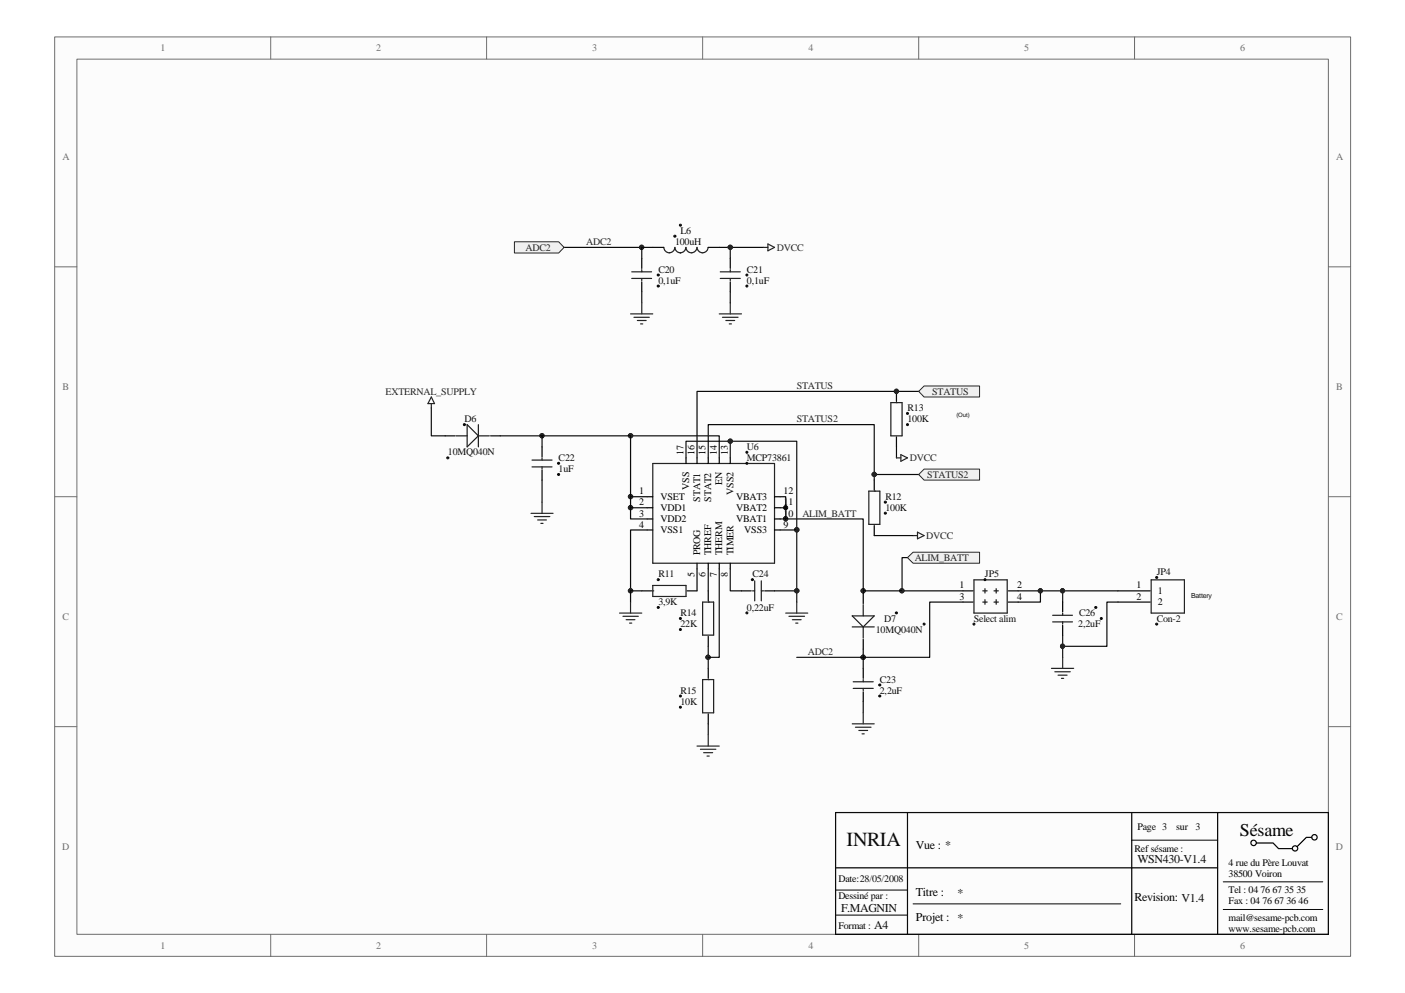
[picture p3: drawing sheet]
<svg xmlns="http://www.w3.org/2000/svg" width="297mm" height="210mm" viewBox="0 0 297 210" stroke-linecap="round" stroke-linejoin="round" font-family="sans-serif">
<path d="M11.6 7.8h273.9v194.4h-273.9z" fill="#fcfcfc"/>
<path d="M11.6 7.8h273.9v194.4h-273.9z" fill="none" stroke="#6e6e6e" stroke-width=".21"/>
<path d="M16.3 12.5h264.5v185h-264.5z" fill="#fcfcfc"/>
<g fill="none" stroke="#6e6e6e" stroke-width=".21">
<path d="M16.3 12.5h264.5v185h-264.5zM57.2 7.8v4.7M102.9 7.8v4.7M148.5 7.8v4.7M194.2 7.8v4.7M239.9 7.8v4.7M11.6 56.4h4.7M280.8 56.4h4.7M11.6 105h4.7M280.8 105h4.7M11.6 153.6h4.7M280.8 153.6h4.7"/>
<path d="M57.2 197.5v4.7M102.9 197.5v4.7M148.5 197.5v4.7M194.2 197.5v4.7M239.9 197.5v4.7"/>
</g>
<g fill="#0e0e0e" stroke="#0e0e0e" stroke-width=".21">
<path d="M117.9 97.8h.3v.3h-.3z" fill-rule="evenodd"/>
<path d="M117.9 100.1h.3v.3h-.3z" fill-rule="evenodd"/>
<path d="M185.8 144.6h.4v.3h-.4z" fill-rule="evenodd"/>
<path d="M185.8 147h.4v.3h-.4z" fill-rule="evenodd"/>
<path d="M158.9 122.4h.3v.3h-.3z" fill-rule="evenodd"/>
<path d="M139 122.4h.3v.3h-.3z" fill-rule="evenodd"/>
<path d="M139 128.3h.3v.2h-.3z" fill-rule="evenodd"/>
<path d="M187 106h.3v.3h-.3z" fill-rule="evenodd"/>
<path d="M187 108.3h.3v.3h-.3z" fill-rule="evenodd"/>
<path d="M191.7 89.6h.3v.3h-.3z" fill-rule="evenodd"/>
<path d="M244.4 121.9h.3v.3h-.3z" fill-rule="evenodd"/>
<path d="M244.4 131.8h.3v.3h-.3z" fill-rule="evenodd"/>
<path d="M139 58h.3v.3h-.3z" fill-rule="evenodd"/>
<path d="M139 60.3h.3v.3h-.3z" fill-rule="evenodd"/>
<path d="M157.7 58h.4v.3h-.4z" fill-rule="evenodd"/>
<path d="M143.7 149.3h.3v.3h-.3z" fill-rule="evenodd"/>
<path d="M189.4 129.4h.3v.3h-.3z" fill-rule="evenodd"/>
<path d="M195.2 131.8h.3v.3h-.3z" fill-rule="evenodd"/>
<path d="M205.8 131.8h.3v.3h-.3z" fill-rule="evenodd"/>
<path d="M98 89.6h.3v.3h-.3z" fill-rule="evenodd"/>
<path d="M94.5 96.6h.3v.3h-.3z" fill-rule="evenodd"/>
<circle cx="114.6" cy="92.1" r=".44"/>
<circle cx="133.3" cy="124.9" r=".45"/>
<circle cx="133.3" cy="107.3" r=".45"/>
<circle cx="133.3" cy="105" r=".45"/>
<circle cx="133.3" cy="92.1" r=".46"/>
<circle cx="135.7" cy="52.3" r=".45"/>
<circle cx="149.7" cy="138.9" r=".45"/>
<circle cx="154.4" cy="93.3" r=".45"/>
<circle cx="154.4" cy="52.3" r=".45"/>
<circle cx="166.1" cy="109.7" r=".45"/>
<circle cx="168.5" cy="124.9" r=".45"/>
<circle cx="168.4" cy="112" r=".46"/>
<circle cx="182.5" cy="138.9" r=".44"/>
<circle cx="182.5" cy="124.9" r=".44"/>
<circle cx="184.8" cy="100.3" r=".45"/>
<circle cx="189.5" cy="82.7" r=".44"/>
<circle cx="190.7" cy="124.9" r=".45"/>
<circle cx="219.9" cy="124.9" r=".44"/>
<circle cx="224.6" cy="136.6" r=".45"/>
<circle cx="224.6" cy="124.9" r=".45"/>
<circle cx="157.9" cy="129.6" r=".21"/>
<circle cx="191.9" cy="87.4" r=".21"/>
<circle cx="157.9" cy="60.5" r=".21"/>
<circle cx="157.9" cy="95.6" r=".21"/>
<circle cx="157.9" cy="97.9" r=".21"/>
<circle cx="143.8" cy="130.7" r=".21"/>
<circle cx="143.8" cy="133.1" r=".21"/>
<circle cx="143.8" cy="147.1" r=".21"/>
<circle cx="208.2" cy="122.5" r=".21"/>
</g>
<g fill="none" stroke="#000" stroke-width=".25">
<path d="M135.7 54.6v2.1M135.7 59.6v2.1M154.4 54.6v2.1M154.4 59.6v2.1M94.1 92.1h2.1M103.7 92.1h2.1M114.6 94.5v2.1M114.6 99.4v2.1M145 96.8v1.2M147.4 96.8v1.2M149.7 96.8v1.2M152.1 96.8v1.2"/>
<path d="M154.4 96.8v1.2M189.5 82.7v2.2M189.5 92.3v2.2M136.8 105h1.2M136.8 107.3h1.2M136.8 109.7h1.2M136.8 112h1.2M147.4 119.1v1.1M149.7 119.1v1.1M152.1 119.1v1.1M154.4 119.1v1.1M163.7 105h1.2"/>
<path d="M163.7 107.3h1.2M163.7 109.7h1.2M163.7 112h1.2M184.8 101.5v2.1M184.8 111.1v2.1M135.7 124.9h2.1M145.2 124.9h2.2M149.7 124.9v2.1M149.7 134.5v2.1M156.8 124.9h2M161.7 124.9h2M182.5 125.5v2.1"/>
<path d="M182.5 135.1v2.1M203.6 124.9h2.1M203.6 127.3h2.1M213.2 124.9h2.1M213.2 127.3h2.1M236.3 124.9h6.9M236.3 127.3h6.9M149.7 141.3v2.1M149.7 150.9v2.1M182.5 141.3v2.1M182.5 146.2v2.1M191.9 171.8v25.7"/>
<path d="M239.3 171.8v25.7M257.4 171.8h-80.7v25.7h104.1v-25.7h-23.4v25.7M265.6 178.2h3.6l1.1 1.2h2.9M277.3 177h-1.1l-1.9 1.9M176.7 183.4h80.7"/>
<circle cx="265" cy="178.2" r=".57"/>
<circle cx="273.8" cy="179.3" r=".56"/>
<circle cx="277.9" cy="177" r=".57"/>
</g>
<path d="M239.3 177.6h18.1M176.7 188.1h15.2M176.7 193.4h15.2M193 191.1h43.9M258.6 186.4h21.1M258.6 192.2h21.1" fill="none" stroke="#000" stroke-width=".21"/>
<g fill="none" stroke="#1c1c1c" stroke-width=".25">
<path d="M133.6 57.5h4.2M133.6 58.9h4.2M135.7 57v.5M135.7 58.9v.4M152.3 57.5h4.2M152.3 58.9h4.2M154.4 57v.5M154.4 58.9v.4M96.4 92.1h2.4M98.8 89.8l2.3 2.3-2.3 2.4zM101.1 92.1h2.4M101.1 89.8v4.7"/>
<path d="M112.5 97.3h4.2M112.5 98.7h4.2M114.6 96.8v.5M114.6 98.7v.5M138 98h25.7v21.1h-25.7zM188.3 85.1h2.4v7h-2.4zM189.5 85.1h.1M183.7 103.8h2.3v7h-2.3zM184.8 103.8h.1M138 124.9h.1M138 123.8h7v2.3h-7zM148.5 127.3h2.4v7h-2.4z"/>
<path d="M149.7 127.3h.1M159.1 124.9h.5M159.6 122.8v4.2M161 124.9h.4M161 122.8v4.2M180.2 130.2h4.6l-2.3 2.3zM180.2 132.5h4.6M182.5 127.8v2.4M182.5 132.5v2.3M205.9 122.6h7v7h-7zM207.8 124.9h.9M207.8 127.3h.9"/>
<path d="M208.2 124.4v1M208.2 126.8v.9M210.1 124.9h1M210.1 127.3h1M210.6 124.4v1M210.6 126.8v.9M243.4 122.6h7v7h-7zM148.5 143.7h2.4v7h-2.4zM149.7 143.7h.1M180.4 144.1h4.2M180.4 145.5h4.2M182.5 143.7v.4"/>
<path d="M182.5 145.5v.5"/>
</g>
<g fill="none" stroke="#0e0e0e" stroke-width=".25">
<path d="M119.3 52.3h16.4M152.1 52.3h9.3M154.4 52.3v2.3M135.7 61.7v2.3M154.4 61.7v2.3M133.3 92.1h18.8v4.7M149.7 96.8v-7h35.1v10.5M154.4 93.3h14v34M154.4 93.3h-9.4v3.5M154.4 93.3v3.5M189.5 94.5v2.3M194.2 82.7h-46.8v14.1"/>
<path d="M114.6 101.5v4.7M136.8 112h-3.5v12.9M184.8 113.2h8.2M184.8 100.3v1.2M184.8 100.3h9.4M191.9 117.9h-1.2v7h12.9M149.7 136.6v4.7M163.7 124.9h4.7M215.3 124.9h21M220 124.9v2.4h-4.7M224.7 124.9v2.4M224.7 134.3v4.7"/>
<path d="M236.3 127.3h-2.3v9.3h-9.3M149.7 153v2.3M182.5 148.3v2.4"/>
</g>
<g fill="#262626" stroke="#262626" stroke-width=".21">
<circle cx="135.7" cy="52.3" r=".45"/>
<circle cx="154.4" cy="52.3" r=".45"/>
<circle cx="133.3" cy="107.3" r=".45"/>
<circle cx="133.3" cy="105" r=".45"/>
<circle cx="133.3" cy="92.1" r=".46"/>
<circle cx="114.6" cy="92.1" r=".44"/>
<circle cx="189.5" cy="82.7" r=".44"/>
<circle cx="154.4" cy="93.3" r=".45"/>
<circle cx="149.7" cy="138.9" r=".45"/>
<circle cx="166.1" cy="109.7" r=".45"/>
<circle cx="168.5" cy="124.9" r=".45"/>
<circle cx="168.4" cy="112" r=".46"/>
<circle cx="133.3" cy="124.9" r=".45"/>
<circle cx="182.5" cy="138.9" r=".44"/>
<circle cx="182.5" cy="124.9" r=".44"/>
<circle cx="219.9" cy="124.9" r=".44"/>
<circle cx="224.6" cy="124.9" r=".45"/>
<circle cx="224.6" cy="136.6" r=".45"/>
<circle cx="184.8" cy="100.3" r=".45"/>
<circle cx="190.7" cy="124.9" r=".45"/>
</g>
<g fill="none" stroke="#262626" stroke-width=".25">
<path d="M189.5 96.8h1M190.5 96.1l1.4 .7-1.4 .7zM112.3 108.5h4.6M112.9 109.2h3.3M113.7 109.9h1.8M114.3 110.6h.5M114.6 106.2v2.3M193 113.2h1M194 112.5l1.4 .7-1.4 .7zM131 129.6h4.7M131.7 130.3h3.3M132.4 131h1.8"/>
<path d="M133.1 131.7h.5M133.3 127.3v2.3M166.1 129.6h4.7M166.8 130.3h3.3M167.5 131h1.9M168.2 131.7h.5M168.4 127.3v2.3M147.4 157.7h4.7M148.1 158.4h3.2M148.8 159.1h1.9M149.5 159.8h.4M149.7 155.3v2.4"/>
</g>
<path d="M194.2 82.7l1.2-1.1h11.7v2.3h-11.7z" fill-rule="evenodd" fill="#f0f0f0" stroke="#262626" stroke-width=".21"/>
<g fill="none" stroke="#262626" stroke-width=".25">
<path d="M133.3 66.4h4.7M134 67.1h3.3M134.7 67.7h1.9M135.4 68.5h.5M135.7 64v2.4M152.1 66.4h4.7M152.7 67.1h3.3M153.5 67.7h1.8M154.2 68.5h.4M154.4 64v2.4M180.2 153h4.6M180.8 153.7h3.3"/>
<path d="M181.6 154.4h1.8M182.2 155.1h.5M182.5 150.7v2.3"/>
</g>
<path d="M108.8 51.1h9.3l1.2 1.2-1.2 1.2h-9.3z" fill-rule="evenodd" fill="#f0f0f0" stroke="#262626" stroke-width=".21"/>
<path d="M161.4 52.3h.9M162.3 51.6l1.4 .7-1.4 .7zM91.2 83.9l.7 1.4h-1.4zM91.2 85.3v.9M224.7 139v2.3M222.3 141.3h4.7M223 142h3.3M223.7 142.7h1.9M224.4 143.4h.5" fill="none" stroke="#262626" stroke-width=".25"/>
<g fill="#f0f0f0" stroke="#262626" stroke-width=".21">
<path d="M195.4 99.2h11.7v2.3h-11.7l-1.2-1.2z" fill-rule="evenodd"/>
<path d="M191.9 117.9l1.1-1.2h14.1v2.4h-14.1z" fill-rule="evenodd"/>
</g>
<g fill="none" stroke="#0e0e0e" stroke-width=".25">
<path d="M138 52.3h-2.3v2.3M91.2 86.2v5.9h2.9M105.8 92.1h8.8M114.6 94.5v-2.4h18.7v17.6h3.5M133.3 107.3h3.5M133.3 105h3.5M164.9 105h1.2v4.7h16.4v15.2h8.2M164.9 109.7h1.2M164.9 107.3h1.2M164.9 112h3.5M135.7 124.9h-2.4v2.4M147.4 120.2v4.7"/>
<path d="M149.7 120.2v4.7M152.1 120.2v18.8h-2.4M154.4 120.2v4.7h2.4M182.5 124.9v.6M182.5 137.2v4.1M203.6 127.3h-7v11.7h-28.2"/>
</g>
<path d="M140.3 52.3a1.16 1.16 0 0 0 1.2 1.1 1.16 1.16 0 0 0 1.2-1.1M142.7 52.3a1.14 1.14 0 0 0 1.2 1.1h-.1a1.18 1.18 0 0 0 1.2-1.1M145 52.3a1.16 1.16 0 0 0 1.2 1.1 1.16 1.16 0 0 0 1.2-1.1 1.16 1.16 0 0 0 1.1 1.1 1.16 1.16 0 0 0 1.2-1.1M222.5 130.1h4.2M222.5 131.5h4.2M224.7 129.6v.5M224.7 131.5v.4" fill="none" stroke="#1c1c1c" stroke-width=".25"/>
<path d="M138 52.3h2.3M149.7 52.3h2.4M224.7 127.3v2M224.7 132.2v2.1" fill="none" stroke="#000" stroke-width=".25"/>
<g fill="#0e0e0e" stroke="#0e0e0e" stroke-width=".21">
<path d="M142.5 49.8h.3v.3h-.3z" fill-rule="evenodd"/>
<path d="M231.5 128.3h.3v.2h-.3z" fill-rule="evenodd"/>
<circle cx="143.8" cy="47.6" r=".21"/>
<circle cx="232.8" cy="130.7" r=".21"/>
<circle cx="166.1" cy="107.3" r=".44"/>
</g>
<text font-size="4.2" fill="#0e0e0e" x="179" y="178.9">INRIA</text>
<text font-size="3.8" x="262.1" y="176.7">Sésame</text>
<g font-size="2.5">
<text x="193.6" y="179.4">Vue : *</text>
<text x="193.6" y="189.3">Titre :</text>
<text x="239.9" y="190.5">Revision: V1.4</text>
<text x="193.6" y="194.6">Projet : *</text>
</g>
<g font-size="2.5" fill="#0e0e0e">
<text x="240.5" y="182.5">WSN430-V1.4</text>
<text x="202.4" y="189.5">*</text>
<text x="177.8" y="192.8">F.MAGNIN</text>
<text x="184.8" y="196.4">A4</text>
</g>
<g font-size="2.1" fill="#716f64">
<text x="33.9" y="10.8">1</text>
<text x="79.5" y="10.8">2</text>
<text x="125.2" y="10.8">3</text>
<text x="170.9" y="10.8">4</text>
<text x="216.5" y="10.8">5</text>
<text x="262.2" y="10.8">6</text>
<text x="13.2" y="33.9">A</text>
<text x="282.5" y="33.9">A</text>
<text x="13.2" y="82.5">B</text>
<text x="282.5" y="82.5">B</text>
<text x="13.2" y="131.1">C</text>
<text x="282.5" y="131.1">C</text>
<text x="13.2" y="179.7">D</text>
<text x="282.4" y="179.7">D</text>
<text x="33.9" y="200.5">1</text>
<text x="79.5" y="200.5">2</text>
<text x="125.2" y="200.5">3</text>
<text x="170.9" y="200.5">4</text>
<text x="216.5" y="200.5">5</text>
<text x="262.2" y="200.5">6</text>
</g>
<g font-size="2.1" fill="#262626">
<text x="111.1" y="53">ADC2</text>
<text x="124" y="51.8">ADC2</text>
<text x="164.3" y="53">DVCC</text>
<text x="81.5" y="83.4">EXTERNAL_SUPPLY</text>
<text x="168.4" y="82.2">STATUS</text>
<text x="197.1" y="83.4">STATUS</text>
<text x="168.4" y="89.3">STATUS2</text>
<text x="192.3" y="97.5">DVCC</text>
<text x="196" y="101">STATUS2</text>
<text x="169.6" y="109.2">ALIM_BATT</text>
<text x="195.8" y="113.8">DVCC</text>
<text x="193.4" y="118.5">ALIM_BATT</text>
<text x="170.8" y="138.4">ADC2</text>
</g>
<g font-size="2.1" fill="#0e0e0e">
<text x="142.7" y="51.8">100uH</text>
<text x="143.8" y="49.5">L6</text>
<text x="139.2" y="57.7">C20</text>
<text x="157.9" y="57.7">C21</text>
<text x="139.2" y="60">0,1uF</text>
<text x="157.9" y="60">0,1uF</text>
<text x="98.2" y="89.3">D6</text>
<text x="191.9" y="86.9">R13</text>
<text x="191.9" y="89.3">100K</text>
<text x="157.9" y="95.1">U6</text>
<text x="94.7" y="96.3">10MQ040N</text>
<text x="118.1" y="97.5">C22</text>
<text x="118.1" y="99.8">1uF</text>
<text x="157.9" y="97.5">MCP73861</text>
<text x="187.2" y="105.7">R12</text>
<text x="187.2" y="108">100K</text>
<text x="139.2" y="122.1">R11</text>
<text x="159.1" y="122.1">C24</text>
<text x="208.2" y="122.1">JP5</text>
<text x="244.6" y="121.6">JP4</text>
<text x="139.2" y="127.9">3,9K</text>
<text x="143.8" y="130.3">R14</text>
<text x="157.9" y="129.1">0,22uF</text>
<text x="186.9" y="131.4">D7</text>
<text x="205.9" y="131.4">Select alim</text>
<text x="228.1" y="130.3">C26</text>
<text x="244.6" y="131.4">Con-2</text>
<text x="143.8" y="132.6">22K</text>
<text x="185.2" y="133.8">10MQ040N</text>
<text x="228" y="132.6">2,2uF</text>
<text x="143.8" y="146.7">R15</text>
<text x="143.8" y="149">10K</text>
<text x="186" y="144.3">C23</text>
<text x="186" y="146.7">2,2uF</text>
<text x="252.7" y="175.5">3</text>
</g>
<g font-size="2.1">
<text x="144.5" y="96.1" transform="rotate(-90 144.5 96.1)">17</text>
<text x="146.9" y="96.1" transform="rotate(-90 146.9 96.1)">16</text>
<text x="149.2" y="96.1" transform="rotate(-90 149.2 96.1)">15</text>
<text x="151.6" y="96.1" transform="rotate(-90 151.6 96.1)">14</text>
<text x="153.9" y="96.1" transform="rotate(-90 153.9 96.1)">13</text>
<text x="135.1" y="104.5">1</text>
<text x="135.1" y="106.8">2</text>
<text x="139.7" y="105.7">VSET</text>
<text x="145.7" y="103.5" transform="rotate(-90 145.7 103.5)">VSS</text>
<text x="148" y="106" transform="rotate(-90 148 106)">STAT1</text>
<text x="150.4" y="106" transform="rotate(-90 150.4 106)">STAT2</text>
<text x="152.7" y="102.5" transform="rotate(-90 152.7 102.5)">EN</text>
<text x="155.1" y="104.5" transform="rotate(-90 155.1 104.5)">VSS2</text>
<text x="155.6" y="105.7">VBAT3</text>
<text x="165.7" y="106.8">11</text>
<text x="165.7" y="104.5">12</text>
<text x="135.1" y="109.2">3</text>
<text x="135.1" y="111.5">4</text>
<text x="139.7" y="108">VDD1</text>
<text x="139.7" y="110.3">VDD2</text>
<text x="139.7" y="112.7">VSS1</text>
<text x="155.6" y="110.3">VBAT1</text>
<text x="155.6" y="108">VBAT2</text>
<text x="157.4" y="112.7">VSS3</text>
<text x="165.7" y="109.2">10</text>
<text x="165.7" y="111.5">9</text>
<text x="148" y="117.4" transform="rotate(-90 148 117.4)">PROG</text>
<text x="150.4" y="117.4" transform="rotate(-90 150.4 117.4)">THREF</text>
<text x="152.7" y="117.4" transform="rotate(-90 152.7 117.4)">THERM</text>
<text x="155.1" y="117.4" transform="rotate(-90 155.1 117.4)">TIMER</text>
<text x="146.9" y="122" transform="rotate(-90 146.9 122)">5</text>
<text x="149.2" y="122" transform="rotate(-90 149.2 122)">6</text>
<text x="151.6" y="122" transform="rotate(-90 151.6 122)">7</text>
<text x="153.9" y="122" transform="rotate(-90 153.9 122)">8</text>
<text x="202.8" y="124.4">1</text>
<text x="215.1" y="124.4">2</text>
<text x="240.3" y="124.4">1</text>
<text x="244.8" y="125.6">1</text>
<text x="202.8" y="126.8">3</text>
<text x="215.1" y="126.8">4</text>
<text x="240.3" y="126.8">2</text>
<text x="244.8" y="127.9">2</text>
<text x="240.5" y="175.4">Page 3</text>
<text x="248.7" y="175.4">sur</text>
<text x="239.9" y="180">Ref sésame :</text>
<text x="259.8" y="183">4 rue du Père Louvat</text>
<text x="259.8" y="185.3">38500 Voiron</text>
<text x="177.2" y="186.5">Date:28/05/2008</text>
<text x="177.2" y="190">Dessiné par :</text>
<text x="259.8" y="188.8">Tel : 04 76 67 35 35</text>
<text x="259.8" y="191.1">Fax : 04 76 67 36 46</text>
<text x="177.2" y="196.4">Format :</text>
<text x="259.8" y="194.7">mail@sesame-pcb.com</text>
<text x="259.8" y="197">www.sesame-pcb.com</text>
</g>
<text font-size="1.5" fill="#0e0e0e" x="251.8" y="126.5">Battery</text>
<text font-size="1.3" fill="#0e0e0e" x="202.2" y="88.1">(Out)</text>
</svg>
